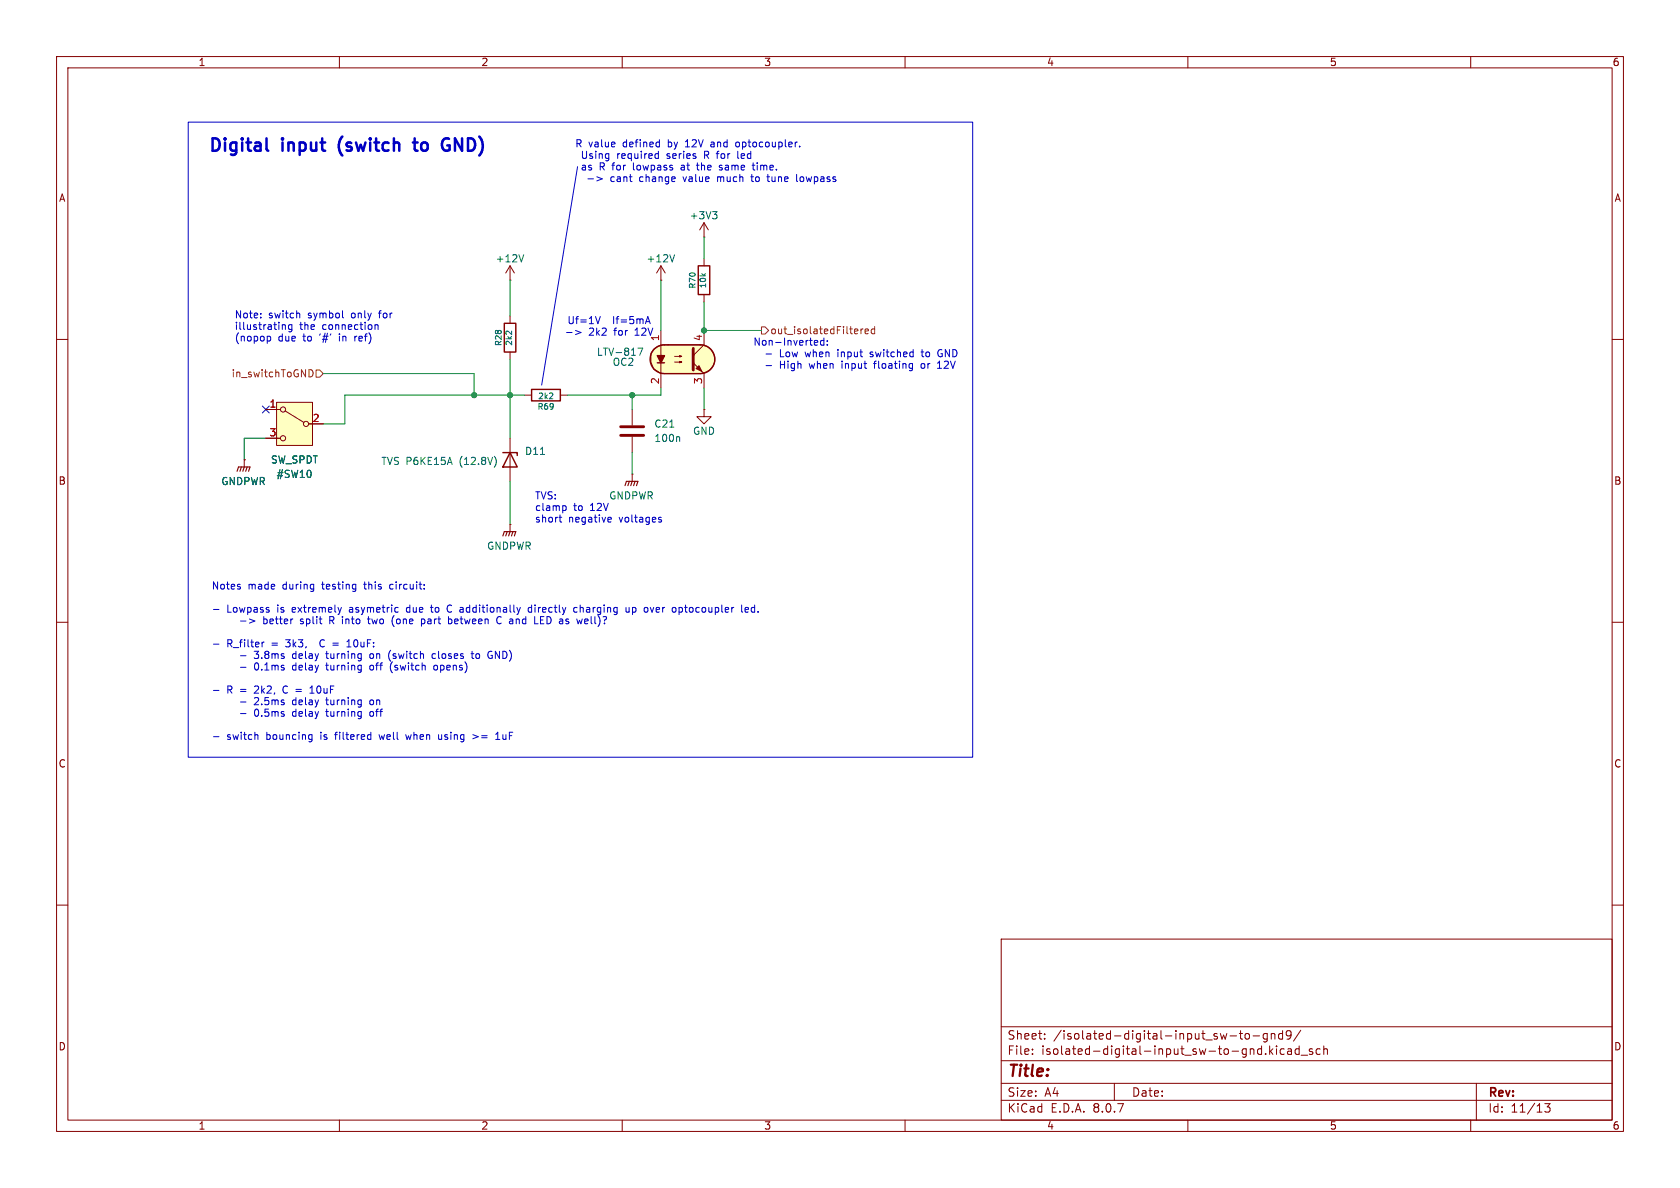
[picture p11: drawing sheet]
<svg xmlns="http://www.w3.org/2000/svg" width="297mm" height="210mm" viewBox="0 0 297 210" stroke-linecap="round" stroke-linejoin="round" font-family="sans-serif">
<g fill="none" stroke="#840000" stroke-width=".18">
<path d="M10 10h277v190h-277zM12 12h273v186h-273zM60 10v2M110 10v2M160 10v2M210 10v2M260 10v2M10 60h2M285 60h2M43.2 81.3h.1M43.2 81.3v1.3M90.2 92.7h.1"/>
<path d="M90.2 92.7v1.3M10 110h2M285 110h2M10 160h2M177 166h108v32h-108zM285 160h2M60 198v2M110 198v2M160 198v2M177 194.5h108M177 191.5h108M177 187.5h108"/>
<path d="M177 181.5h108M182.5 186.3v.1M182.5 185.5v.1M184.7 183.6v.1M184.7 182.8v.1M197 191.5v3M210 198v2M217.5 183.1h1.1M219.1 182.7h.6M219.3 182.2v1.3l.4 .2M220.2 182.8l.4-.1 .3 .3v.4l-.3 .3-.4-.1-.1-.2v-.4zM221.5 183.1h1.2"/>
<path d="M223.7 186.3v.1M224 182.8l-.4-.1-.3 .3v.4l.2 .2h.5M224 182.7v1.2l-.3 .3-.3-.1M224.5 184.9v1.5M224.6 185.8l.4 .6M224.7 182.8l.3-.1 .3 .1 .1 .9M224.7 182.7v1M225 185.4l-.5 .6M225.7 184.9v.1M225.7 185.4v1M226.7 182.8l-.4-.1-.3 .3v.4l.2 .2h.5M226.7 182.2v1.5"/>
<path d="M227 185.5l-.4-.1-.3 .3v.4l.2 .2h.5M227.7 185.5h.5l.1 .9M228.2 182.8l-.2 .3h-.3l-.3-.3 .1-.5 .5-.1 .2 .1a.99 .99 0 0 1-.4 1.4h-.3M228.3 185.8h-.5a.29 .29 0 0 0-.2 .3 .29 .29 0 0 0 .2 .3l.5-.1M229.7 185.5l-.5-.1-.2 .3v.4l.1 .2h.6M229.7 184.9v1.5M230 182.1l-1.3 2M230 186.5h1.2M232 185.5l-.3-.1-.2 .2v.2l.5 .2v.3h-.5M233.4 185.5l-.4-.1-.3 .3v.4l.1 .2h.6M234 185.5l.2-.1 .4 .1 .1 .9M234 184.9v1.5"/>
<path d="M260 198v2M261 191.5v6.5M273.1 195.1h.9l-.5 .6 .5 .1v.7l-.3 .1h-.4l-.2-.1"/>
</g>
<path d="M41.9 83.3l.3-.7h2l-.3 .7M42.7 82.6l-.3 .7M43.2 82.6l-.3 .7M43.7 82.6l-.3 .7M88.9 94.7l.3-.7h2l-.3 .7M89.7 94l-.3 .7M90.2 94l-.3 .7M90.7 94l-.3 .7" fill="none" stroke="#840000" stroke-width=".2"/>
<path d="M48.9 71.1h6.3v7.6h-6.3z" fill="#ffffc2"/>
<g fill="none" stroke="#840000" stroke-width=".18">
<path d="M124.5 39.4v2.5M124.5 39.4l-.8 1.2M124.5 39.4l.7 1.2M116.8 49.5h.1M116.8 47l-.7 1.3M116.8 47v2.5M116.8 47l.8 1.3M124.5 41.9h.1M124.5 45.7v1.3M124.5 52.1v1.2M47 72.4h2.5M47 77.5h2.5"/>
<path d="M48.9 71.1h6.3v7.6h-6.3zM50.4 72.6l3.3 2.1M54.6 74.9h2.5M90.2 77.5v7.6M111.8 72.4v2.8M111.8 77.2v2.8M111.8 83.8h.1M111.8 83.8v1.3"/>
<circle cx="50" cy="72.4" r=".46"/>
<circle cx="50" cy="77.5" r=".46"/>
<circle cx="54.1" cy="74.9" r=".46"/>
</g>
<path d="M126 37.4h.8l-.5 .5M126.5 37.9l.3 .2v.3l-.3 .3M119.3 45l-.5 1.3M118.4 75.5h.7M120 77.2l.2 .2v.6M87.6 81l.1 .5-.1 .7M95.5 80.3h.8" fill="none" stroke="#006464" stroke-width=".18"/>
<path d="M123.4 47h2.1v5.1h-2.1zM88.9 80h2.5v.5M90.2 80l1.2 2.6h-2.5z" fill="none" stroke="#840000" stroke-width=".25"/>
<path d="M110.5 85.9l.2-.8h2.1l-.3 .8M111.3 85.1l-.3 .8M111.8 85.1l-.3 .8M112.3 85.1l-.3 .8" fill="none" stroke="#840000" stroke-width=".2"/>
<path d="M109.7 77h4.1M109.7 75.4h4.1" fill="none" stroke="#840000" stroke-width=".51"/>
<path d="M115.6 61.7l.7-.5 .8-.2h7a2.55 2.55 0 0 1 2.3 2.6 2.55 2.55 0 0 1-2.4 2.4h-7.2l-1.2-.7-.5-1.3v-1.5z" fill="#ffffc2"/>
<path d="M89.2 57.2h2v5h-2zM94 68.8h5.1v2.1h-5.1zM116.2 64.1h1.3M117.5 61a2.54 2.54 0 0 0-2.6 2.5 2.54 2.54 0 0 0 2.6 2.5M117.5 61h6.3a2.54 2.54 0 0 1 2.6 2.5 2.54 2.54 0 0 1-2.6 2.5h-6.3" fill="none" stroke="#840000" stroke-width=".25"/>
<g fill="none" stroke="#840000" stroke-width=".18">
<path d="M90.2 49.5h.1M90.2 47l-.8 1.3M90.2 47v2.5M90.2 55.9v1.3M90.2 47l.7 1.3M116.8 58.4v10.2M124.5 58.4v2.6l-1.9 1.9M47 72.4h2.5M47 77.5h2.5M54.6 74.9h2.5M90.2 62.2v1.3M92.7 69.9h1.3"/>
<path d="M99.1 69.9h1.2M115.6 61.7l.7-.5 .8-.2h7a2.55 2.55 0 0 1 2.3 2.6 2.55 2.55 0 0 1-2.4 2.4h-7.2l-1.2-.7-.5-1.3v-1.5zM119.3 64h1.2l-.4 .1v-.2l.4 .1M119.3 63h1.2l-.4 .1v-.2l.4 .1M124.5 72.4v1.3h1.2l-1.2 1.2-1.3-1.2h1.3M124.5 72.4h.1M124.5 66v2.6M43.2 81.3h.1"/>
</g>
<g fill="#840000" stroke="#840000" stroke-width=".18">
<path d="M122.6 64.1l1.9 1.9z"/>
<path d="M123.1 65.2l.5-.6 .5 1.1z"/>
</g>
<path d="M122.6 61.6v3.8" fill="none" stroke="#840000" stroke-width=".51"/>
<path d="M116.2 62.9h1.3l-.7 1.2z" fill="#840000" stroke="#840000" stroke-width=".25"/>
<path d="M92.6 45l-.4 1.3M112.8 61.5h.8l-.5 1.3" fill="none" stroke="#006464" stroke-width=".18"/>
<path d="M134.6 57.8h.7l.6 .6-.6 .7h-.7zM152.2 58.2v.8M152.6 58.2l-.4 .2M152.9 58.6l.6-.1v-.3h-.4l-.2 .1 .1 .6h.5M154.6 58.2h-.3l-.3 .2 .1 .5h.5M154.6 57.7v1.3M54.6 65.3a.64 .64 0 0 1 .8 .7 .64 .64 0 0 1-.8 .6M55.9 65.4h.6l.6 .6-.6 .7h-.6z" fill="none" stroke="#725600" stroke-width=".18"/>
<g fill="none" stroke="#0000c2" stroke-width=".18">
<path d="M33.3 21.6h138.7v112.3h-138.7zM102.1 29.5l-6.3 38.6M103.9 31.6h1M105.5 31.3l1 .3-1 .4M116 27.2h.4M116.4 26.7v1.3M116.4 27.9l-.4 .1M116.5 25.1l.1 .1M116.6 24.7v1.3M116.6 25.9l-.1 .1M120.6 29.2l-.2 .1M120.6 29.6l-.2 .2 .2 .3"/>
<path d="M120.7 31.3l.4 .8M121.2 26h.7M121.3 25l-.1 .1M123.1 29.2h.5M123.3 28.8v1.1l.3 .2M125.8 25.1l-.1 .1M125.8 25.5l-.2 .2 .2 .3M126.9 31.3v.8M127.2 31.3l-.3 .1M127.6 29.3l-.3-.1-.1 .2 .5 .4M127.7 29.9l-.2 .2-.3-.1M130.4 26.7v1.1l.2 .2"/>
<path d="M130.5 25.1l-.3 .1-.1 .2v.4l.4 .2M132.7 31.3h.5M132.9 30.8v1.1l.3 .2M133 29.2h.4M133.1 28.8v1.1l.3 .2M135.6 31.3h.4M135.9 32.1h.1M140.9 32l.1 .1M141.4 25.8v.2M141.9 31.3h-.3l-.2 .2 .1 .5 .4 .1M46.1 56.1v.1M46.1 55.4v.1"/>
<path d="M47.7 59.5l.2 .5-.2 .2-.3 .1M49.9 57.4v.8M49.9 57.5l.2-.1 .3 .1 .1 .7M51.6 57.5l-.4-.1-.2 .2 .1 .6h.5M51.6 57.4v1l-.2 .3-.3-.1M52.8 55.4l.2 .1v.7M60.6 56.1l.1 .1M62.7 59.4v.9M63 59.4l-.3 .3M66.3 57.5l.2-.1 .3 .1v.7M66.3 57.4v.8M100.2 58.8h.9"/>
<path d="M101.7 58.4l1 .4-1 .3M106.1 55.9l-.4 1.3M114.2 56.9h.6M114.5 55.9l.5 1.3M145.7 59.8v1.2M144.1 60.2h.4l.1 .3-.6 .1M144.5 61h-.4M145.7 60.2h-.4l-.3 .2 .2 .6h.5M146.3 60.9v.1M146.3 60.2v.2M148.1 61.8v.1M148.1 62.2v.9"/>
<path d="M148.9 64.3v.8M153.8 63l.4 .1M154.2 62.2l-.4 .2 .1 .2h.3M154.4 64.3h.5M154.7 63.9l-.1 1.2M162.8 62.2h.5M163 61.8v1.1l.3 .2M163.4 64.3h-.3l-.3 .2 .1 .5 .2 .1h.3M165.7 65.1h.8M166 61.9h.5M166.3 62.5h.3M166.6 62.9l-.3 .2-.3-.1"/>
<path d="M99 91v1.1l.3 .2M99.6 89.4l.4 .1 .1 .1-.1 .5-.4 .1M107.7 91.4l.3 .1 .1 .2-.6 .2M108 92.2l-.3 .1M116.6 91.9h.3l.1 .2-.2 .2h-.3M116.6 91.4l.3 .1M37.7 107.7h1M37.7 113.9h1M42.5 103.8v.3M42.5 109.8h1M42.5 115.9h1M42.5 118h1"/>
<path d="M44.1 109.4l1 .4-1 .3M46.3 113.5v.9M46.7 113.5l-.4 .3M50.2 116v.3M50.2 118.1v.3M56.8 110.3h.1M56.8 113.1l-.3 .5 .3 .7M60.4 107.4l-.3 .8M61.3 114.4h.8M61.3 113.4l.4-.3v1.3M65.1 109l.1 1.2M68.8 115.3l-.1 .5 .1 .7"/>
<path d="M69.1 117.5l-.1 .6 .1 .5M69.1 103.3l-.2 .2v.4l.2 .2M69.4 109.4v.8l.3 .6M70.3 107.4h.1M70.4 108.2h-.1M72 107.4l-.2 .2 .2 .6M74.5 109.4v1.3M74.5 109.5l.4-.1 .2 .1M75.1 110.1l-.2 .2-.4-.1M76.1 107.4h.5M76.3 107v1l.3 .2M76.9 115.6h-.4l-.1 .2v.5l.5 .1"/>
<path d="M77.1 117.6l-.3 .1-.1 .1v.5l.4 .1M79.1 107.9l.2 .3h.3M79.3 109v1.3M79.6 107h-.3l-.2 .3M79.7 109.4l-.4 .1M79.8 109.5l.1 .2-.1 .4-.1 .2-.4-.1M83.3 115.6h.5M83.5 115.1v1.1l.3 .2M86.5 115.2h.5M86.8 115.9h.2M87 116.3l-.2 .1-.3-.1M87.9 109.3a.57 .57 0 0 0 0 .7 .57 .57 0 0 0 .7 .1"/>
<path d="M94 107.4h-.4l-.2 .2 .1 .6h.5M94 107v1.2M95.6 109v1.3h.6M95.6 109.6h.4M102 107.4h-.3l-.3 .2 .1 .6h.5M103.4 110.1l.1 .2h.3M103.4 109.5v.1M104 109.7l-.6 .1M110.7 107.4v.8h.3l.2-.1M111.2 107.4v.8M111.8 108.2h.4M111.8 107.4v1.2"/>
<path d="M112.2 107.4h-.4M115 107.4l.3 .8 .3-.8M120 107.4h.4l.2 .1M120 107.4v1.2M120.6 108.1l-.2 .1h-.4M131.1 107v1l.2 .2M131.7 107.8l.6-.1v-.3h-.4l-.2 .2 .1 .6h.5M133.3 107.4h-.4l-.1 .2 .1 .5 .4 .1M37.7 122.1h1M37.7 130.2h1M42.5 124.1h1M42.5 126.1h1"/>
<path d="M45.4 129.9l.2 .1v.7M50.2 124.2v.3M50.2 126.3v.3M54.8 129.9h.4M54.8 122.5h.7M54.8 121.6l.4-.3v1.2M55.2 129.9v1l-.2 .2h-.3M55.2 130.7h-.4M67 129.9l.3 .8M71.7 129.9l.3 .8 .2-.6M77.5 129.9l.1 .8h.3l.2-.1M83.6 129.9l.9 .3-.9 .4"/>
<path d="M87.6 130.7h.8M87.6 129.8l.4-.4v1.3"/>
</g>
<path d="M47.1 24.5v1.8l.3 .4M73 25.2h.8M73.3 24.5v1.8l.1 .2 .4 .2M78.5 24.6l.4-.1 .5 .1M79.1 25.7h.4v.7a.77 .77 0 0 1-1 .1" fill="none" stroke="#0000c2" stroke-width=".44"/>
<g fill="none" stroke="#009600" stroke-width=".18">
<path d="M90.2 49.5v6.4M116.8 49.5v8.9M124.5 41.9v3.8M124.5 53.3v5.1h10.1M47 77.5h-3.8v3.8M57.1 66h26.7v3.9M90.2 63.5v14M92.7 69.9h-31.7v5h-3.9M111.8 69.9v2.5M116.8 68.6v1.3h-16.5M124.5 68.6v3.8M90.2 85.1v7.6"/>
<path d="M111.8 80v3.8"/>
</g>
<path d="M46.4 71.8l1.2 1.2M47.6 71.8l-1.2 1.2" fill="none" stroke="#000084" stroke-width=".18"/>
<g fill="#009600" stroke="#009600" stroke-width=".18">
<circle cx="90.2" cy="69.9" r=".46"/>
<circle cx="83.8" cy="69.9" r=".46"/>
<circle cx="124.5" cy="58.4" r=".46"/>
<circle cx="111.8" cy="69.9" r=".46"/>
</g>
<g font-size="3.1" fill="#0000c2">
<text x="36.6" y="27.4">Digital</text>
<text x="49.9" y="27.4">input</text>
<text x="60.7" y="27.4">(switch</text>
<text x="75" y="27.4">to</text>
<text x="80.8" y="27.4">GND)</text>
</g>
<text font-size="2.8" fill="#840000" x="178" y="190.9">Title:</text>
<g font-size="2.1" fill="#840000">
<text x="178" y="184">Sheet:</text>
<text x="186.2" y="184">/isolated-digital-input_sw-to-gnd9/</text>
<text x="178" y="186.7">File:</text>
<text x="184.1" y="186.7">isolated-digital-input_sw-to-gnd.kicad_sch</text>
<text x="178" y="196.9">KiCad</text>
<text x="178" y="194.1">Size:</text>
<text x="184.7" y="194.1">A4</text>
<text x="185.7" y="196.9">E.D.A.</text>
<text x="193.3" y="196.9">8.0.7</text>
<text x="200" y="194.1">Date:</text>
<text x="263" y="194.3">Rev:</text>
<text x="263" y="196.9">Id:</text>
<text x="267.1" y="196.9">11/13</text>
</g>
<g font-size="1.8" fill="#840000">
<text x="35" y="11.9">1</text>
<text x="85" y="11.9">2</text>
<text x="135" y="11.9">3</text>
<text x="185" y="11.9">4</text>
<text x="235" y="11.9">5</text>
<text x="285" y="11.9">6</text>
<text x="10.3" y="35.9">A</text>
<text x="285.3" y="35.9">A</text>
<text x="10.3" y="85.9">B</text>
<text x="285.3" y="85.9">B</text>
<text x="10.3" y="135.9">C</text>
<text x="285.3" y="135.9">C</text>
<text x="10.3" y="185.9">D</text>
<text x="285.3" y="185.9">D</text>
<text x="35" y="199.9">1</text>
<text x="85" y="199.9">2</text>
<text x="135" y="199.9">3</text>
<text x="185" y="199.9">4</text>
<text x="235" y="199.9">5</text>
<text x="285" y="199.9">6</text>
</g>
<g font-size="1.8" fill="#0000c2">
<text x="101.6" y="26.2">R value</text>
<text x="102.8" y="28.3">Using</text>
<text x="109.2" y="28.3">required</text>
<text x="110.2" y="26.2">defined</text>
<text x="118.2" y="28.3">series</text>
<text x="118.4" y="26.2">by</text>
<text x="121.6" y="26.2">12V</text>
<text x="125" y="28.3">R for</text>
<text x="126.3" y="26.2">and</text>
<text x="130.9" y="26.2">optocoupler.</text>
<text x="131.2" y="28.3">led</text>
<text x="102.8" y="30.3">as</text>
<text x="106.1" y="30.3">R for</text>
<text x="108.3" y="32.4">cant</text>
<text x="112.4" y="30.3">lowpass</text>
<text x="113.5" y="32.4">change</text>
<text x="121.1" y="30.3">at</text>
<text x="121.5" y="32.4">value</text>
<text x="124.1" y="30.3">the</text>
<text x="127.7" y="32.4">much</text>
<text x="128.2" y="30.3">same</text>
<text x="133.9" y="32.4">to</text>
<text x="134.4" y="30.3">time.</text>
<text x="137" y="32.4">tune</text>
<text x="142.3" y="32.4">lowpass</text>
<text x="41.4" y="56.5">Note:</text>
<text x="41.4" y="58.5">illustrating</text>
<text x="47.5" y="56.5">switch</text>
<text x="53" y="58.5">the</text>
<text x="54.6" y="56.5">symbol</text>
<text x="57.1" y="58.5">connection</text>
<text x="62.4" y="56.5">only</text>
<text x="67.5" y="56.5">for</text>
<text x="100.2" y="57.5">Uf=1V</text>
<text x="104.1" y="59.5">2k2</text>
<text x="108.5" y="57.5">If=5mA</text>
<text x="108.7" y="59.5">for</text>
<text x="112.5" y="59.5">12V</text>
<text x="41.4" y="60.6">(nopop</text>
<text x="49.2" y="60.6">due</text>
<text x="53.7" y="60.6">to</text>
<text x="56.8" y="60.6">'#'</text>
<text x="60.4" y="60.6">in</text>
<text x="63.3" y="60.6">ref)</text>
<text x="133.1" y="61.3">Non-Inverted:</text>
<text x="135.4" y="63.4">-</text>
<text x="135.4" y="65.4">-</text>
<text x="138.2" y="63.4">Low</text>
<text x="138.2" y="65.4">High</text>
<text x="142.9" y="63.4">when</text>
<text x="143.6" y="65.4">when</text>
<text x="148.7" y="63.4">input</text>
<text x="149.5" y="65.4">input</text>
<text x="154.7" y="63.4">switched</text>
<text x="155.4" y="65.4">floating</text>
<text x="163.9" y="65.4">or</text>
<text x="164" y="63.4">to</text>
<text x="167" y="65.4">12V</text>
<text x="167.1" y="63.4">GND</text>
<text x="94.5" y="88.5">TVS:</text>
<text x="94.5" y="90.5">clamp</text>
<text x="94.5" y="92.6">short</text>
<text x="100.5" y="92.6">negative</text>
<text x="101.4" y="90.5">to</text>
<text x="104.4" y="90.5">12V</text>
<text x="109.6" y="92.6">voltages</text>
<text x="37.3" y="104.4">Notes</text>
<text x="43.8" y="104.4">made</text>
<text x="50.1" y="104.4">during</text>
<text x="57.2" y="104.4">testing</text>
<text x="64.9" y="104.4">this</text>
<text x="69.6" y="104.4">circuit:</text>
<text x="40.1" y="108.5">Lowpass</text>
<text x="46.4" y="110.6">better</text>
<text x="49.1" y="108.5">is</text>
<text x="51.9" y="108.5">extremely</text>
<text x="53.2" y="110.6">split</text>
<text x="58.5" y="110.6">R into</text>
<text x="62.2" y="108.5">asymetric</text>
<text x="65.7" y="110.6">two</text>
<text x="70.1" y="110.6">(one</text>
<text x="72.5" y="108.5">due</text>
<text x="75.5" y="110.6">part</text>
<text x="77.1" y="108.5">to</text>
<text x="80.1" y="108.5">C additionally</text>
<text x="80.5" y="110.6">between</text>
<text x="89.3" y="110.6">C and</text>
<text x="94.9" y="108.5">directly</text>
<text x="96.4" y="110.6">LED as</text>
<text x="103.1" y="108.5">charging</text>
<text x="104.3" y="110.6">well)?</text>
<text x="112.5" y="108.5">up</text>
<text x="116" y="108.5">over</text>
<text x="121.1" y="108.5">optocoupler</text>
<text x="133.6" y="108.5">led.</text>
<text x="40.1" y="114.6">R_filter</text>
<text x="44.9" y="116.7">3.8ms</text>
<text x="44.9" y="118.7">0.1ms</text>
<text x="48.1" y="114.6">=</text>
<text x="50.8" y="114.6">3k3,</text>
<text x="51.8" y="116.7">delay</text>
<text x="51.8" y="118.7">delay</text>
<text x="57.2" y="114.6">C =</text>
<text x="58" y="116.7">turning</text>
<text x="58" y="118.7">turning</text>
<text x="62.4" y="114.6">10uF:</text>
<text x="65.8" y="116.7">on</text>
<text x="65.8" y="118.7">off</text>
<text x="69.3" y="116.7">(switch</text>
<text x="69.6" y="118.7">(switch</text>
<text x="77.3" y="116.7">closes</text>
<text x="77.6" y="118.7">opens)</text>
<text x="84.5" y="116.7">to</text>
<text x="87.5" y="116.7">GND)</text>
<text x="40.1" y="122.8">R =</text>
<text x="44.9" y="124.9">2.5ms</text>
<text x="45.3" y="122.8">2k2,</text>
<text x="50.5" y="122.8">C =</text>
<text x="51.8" y="124.9">delay</text>
<text x="55.7" y="122.8">10uF</text>
<text x="58" y="124.9">turning</text>
<text x="65.8" y="124.9">on</text>
<text x="40.1" y="131">switch</text>
<text x="44.9" y="126.9">0.5ms</text>
<text x="47.2" y="131">bouncing</text>
<text x="51.8" y="126.9">delay</text>
<text x="56.9" y="131">is</text>
<text x="58" y="126.9">turning</text>
<text x="59.7" y="131">filtered</text>
<text x="65.8" y="126.9">off</text>
<text x="67.7" y="131">well</text>
<text x="72.7" y="131">when</text>
<text x="78.6" y="131">using</text>
<text x="84.8" y="131">&gt;=</text>
<text x="89.1" y="131">1uF</text>
</g>
<g font-size="1.8" fill="#006464">
<text x="121.8" y="39">+3V3</text>
<text x="87.5" y="46.6">+12V</text>
<text x="114.2" y="46.6">+12V</text>
<text x="105.4" y="63.1">LTV-817</text>
<text x="108.2" y="64.9">OC2</text>
<text x="115.6" y="75.8">C21</text>
<text x="122.4" y="77.1">GND</text>
<text x="47.8" y="82.1">SW_SPDT</text>
<text x="67.3" y="82.4">TVS P6KE15A</text>
<text x="81.3" y="82.4">(12.8V)</text>
<text x="92.7" y="80.6">D11</text>
<text x="115.6" y="78.3">100n</text>
<text x="39" y="86">GNDPWR</text>
<text x="48.8" y="84.7">#SW10</text>
<text x="107.6" y="88.5">GNDPWR</text>
<text x="86" y="97.4">GNDPWR</text>
</g>
<g font-size="1.8" fill="#725600">
<text x="136.1" y="59.3">out_isolatedFiltered</text>
<text x="40.9" y="66.9">in_switchToGND</text>
</g>
<g font-size="1.8" fill="#a90000">
<text x="116.6" y="60.4" transform="rotate(-90 116.6 60.4)">1</text>
<text x="124.2" y="60.4" transform="rotate(-90 124.2 60.4)">4</text>
<text x="116.6" y="68" transform="rotate(-90 116.6 68)">2</text>
<text x="124.2" y="68" transform="rotate(-90 124.2 68)">3</text>
<text x="47.6" y="72.1">1</text>
<text x="47.6" y="77.2">3</text>
<text x="55.2" y="74.7">2</text>
</g>
<g font-size="1.4" fill="#006464">
<text x="123.2" y="51.1" transform="rotate(-90 123.2 51.1)">R70</text>
<text x="125" y="51.1" transform="rotate(-90 125 51.1)">10k</text>
<text x="88.9" y="61.3" transform="rotate(-90 88.9 61.3)">R28</text>
<text x="90.7" y="61.2" transform="rotate(-90 90.7 61.2)">2k2</text>
<text x="95" y="70.8">2k2</text>
<text x="94.9" y="72.6">R69</text>
</g>
</svg>
